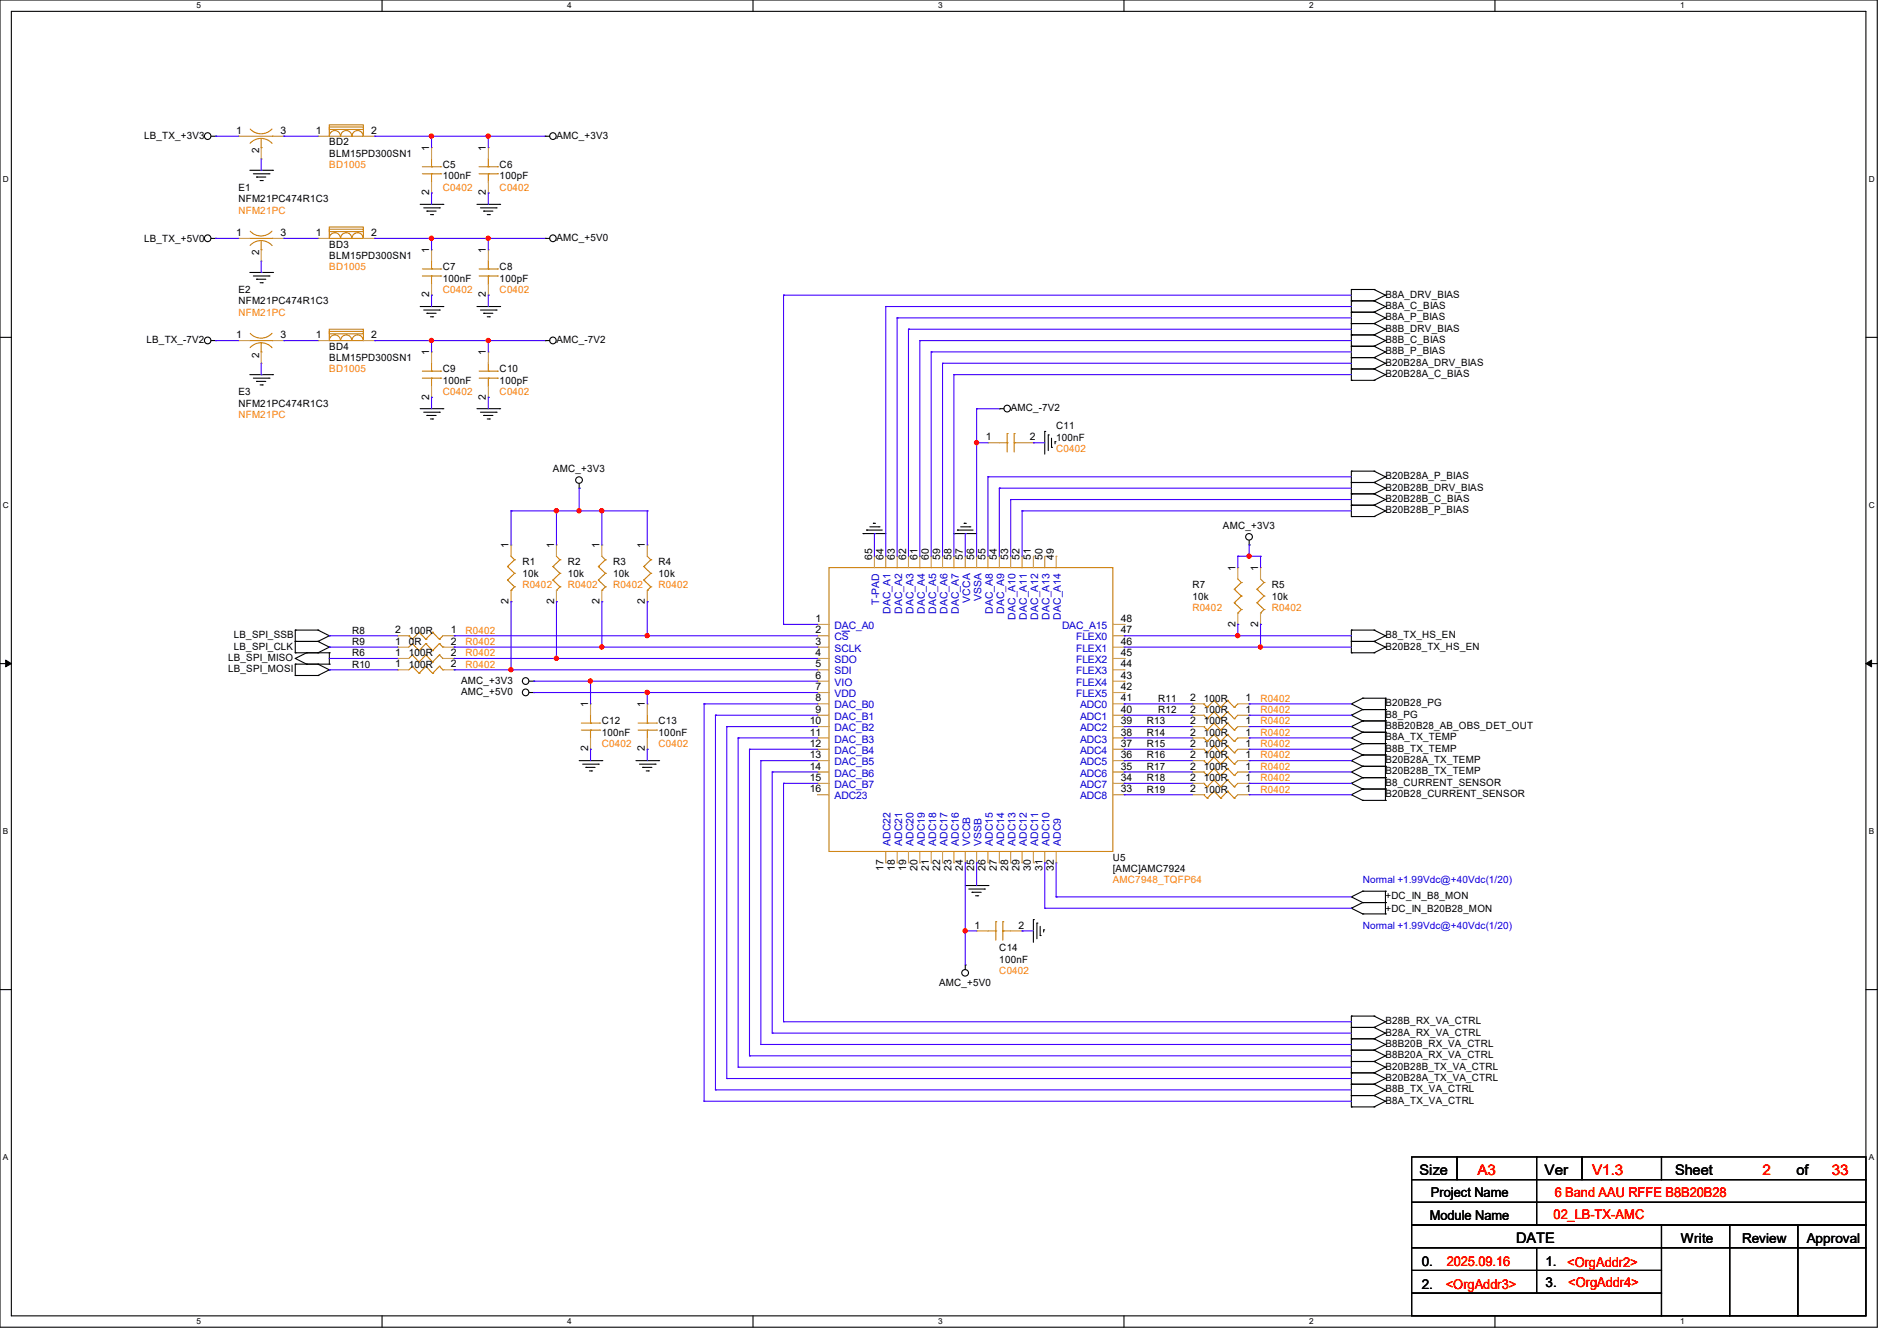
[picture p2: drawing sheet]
<svg xmlns="http://www.w3.org/2000/svg" width="297mm" height="210mm" viewBox="0 0 297 210" stroke-linecap="round" stroke-linejoin="round" font-family="sans-serif">
<path d="M0 0h293.9v207.9h-293.9zM1.8 1.8h290.3v204.3h-290.3z" fill="none" stroke="#000" stroke-width=".17"/>
<g fill="#fff">
<path d="M30.8 .2h.7v1.4h-.7z"/>
<path d="M30.8 206.2h.7v1.4h-.7z"/>
</g>
<path d="M59.8 0v1.8M59.8 206.1v1.8" fill="none" stroke="#000" stroke-width=".17"/>
<g fill="#fff">
<path d="M88.8 .2h.7v1.4h-.7z"/>
<path d="M88.8 206.2h.7v1.4h-.7z"/>
</g>
<path d="M117.9 0v1.8M117.9 206.1v1.8" fill="none" stroke="#000" stroke-width=".17"/>
<g fill="#fff">
<path d="M146.9 .2h.7v1.4h-.7z"/>
<path d="M146.9 206.2h.7v1.4h-.7z"/>
</g>
<path d="M176 0v1.8M176 206.1v1.8" fill="none" stroke="#000" stroke-width=".17"/>
<g fill="#fff">
<path d="M205 .2h.7v1.4h-.7z"/>
<path d="M205 206.2h.7v1.4h-.7z"/>
</g>
<path d="M234.1 0v1.8M234.1 206.1v1.8" fill="none" stroke="#000" stroke-width=".17"/>
<g fill="#fff">
<path d="M263.1 .2h.6v1.4h-.6z"/>
<path d="M263.1 206.2h.6v1.4h-.6z"/>
<path d="M.5 27.3h.9v1.4h-.9z"/>
<path d="M292.6 27.3h.9v1.4h-.9z"/>
<path d="M.5 78.4h.9v1.4h-.9z"/>
<path d="M292.6 78.4h.9v1.4h-.9z"/>
</g>
<path d="M0 52.8h1.8M292.1 52.8h1.8" fill="none" stroke="#000" stroke-width=".17"/>
<g fill="#fff">
<path d="M.5 129.5h.8v1.4h-.8z"/>
<path d="M292.6 129.5h.8v1.4h-.8z"/>
</g>
<path d="M0 103.9h1.8M292.1 103.9h1.8" fill="none" stroke="#000" stroke-width=".17"/>
<path d="M.9 103.4l.9 .5-.9 .5zM292.1 103.9l.9-.5v1z" fill="#000" stroke="#000" stroke-width=".16"/>
<g fill="#fff">
<path d="M.5 180.5h.8v1.4h-.8z"/>
<path d="M292.6 180.5h.8v1.4h-.8z"/>
</g>
<g fill="none" stroke="#000" stroke-width=".17">
<path d="M33.1 21.3h.7M33.1 37.3h.7M33.8 21.3h.1M33.8 37.3h.1M39.1 26.7h3.6M39.7 27.2h2.4M40.2 27.7h.1M40.2 27.7h1.4M40.7 28.3h.4M41.1 28.3h.1M42.1 27.2h.1M42.7 26.7h.1"/>
<path d="M65.8 32h3.5M66.3 32.6h2.5M66.8 33.1h.1M66.8 33.1h1.5M67.4 33.6h.3M67.7 33.6h.1M68.8 32.6h.1M69.3 32h.1M74.7 32h3.5M75.2 32.6h2.5M75.7 33.1h.1M75.7 33.1h1.5"/>
<path d="M76.3 33.6h.3M76.6 33.6h.1M77.7 32.6h.1M78.2 32h.1M85.3 21.3h.1M85.3 37.3h.1M85.3 21.3h.8M85.3 37.3h.8M33.1 53.3h.7M33.8 53.3h.1M39.1 42.7h3.6M39.1 58.7h3.6"/>
<path d="M39.7 43.2h2.4M39.7 59.2h2.4M40.2 43.7h.1M40.2 59.7h.1M40.2 43.7h1.4M40.2 59.7h1.4M40.7 44.3h.4M41.1 44.3h.1M42.1 43.2h.1M42.1 59.2h.1M42.7 42.7h.1M42.7 58.7h.1"/>
<path d="M65.8 48h3.5M66.3 48.6h2.5M66.8 49.1h.1M66.8 49.1h1.5M67.4 49.6h.3M67.7 49.6h.1M68.8 48.6h.1M69.3 48h.1M74.7 48h3.5M75.2 48.6h2.5M75.7 49.1h.1M75.7 49.1h1.5"/>
<path d="M76.3 49.6h.3M76.6 49.6h.1M77.7 48.6h.1M78.2 48h.1M85.3 53.3h.1M85.3 53.3h.8M211.6 47.1h.1M211.6 45.3h.1M211.6 48.9h.1M211.6 50.7h.1M211.6 52.5h.1M211.6 54.2h.1"/>
<path d="M211.6 56h.1M211.6 57.8h.1M211.6 59.6h.1M211.6 45.3h3.5M211.6 47.1h3.5M211.6 45.3v14.3M211.6 48.9h3.5M211.6 50.7h3.5M211.6 52.5h3.5M211.6 54.2h3.5M211.6 56h3.5M211.6 57.8h3.5"/>
<path d="M211.6 59.6h3.5M215.1 45.3h.1M215.1 47.1h.1M215.1 48.9h.1M215.1 50.7h.1M215.1 52.5h.1M215.1 54.2h.1M215.1 56h.1M215.1 57.8h.1M215.1 59.6h.1M215.1 45.3l1.8 .9M215.1 47.1l1.8 .9"/>
<path d="M215.1 48.9l1.8 .9M215.1 50.7l1.8 .9M215.1 52.5l1.8 .8M215.1 54.2l1.8 .9M215.1 56l1.8 .9M215.1 57.8l1.8 .9M216.9 46.2h.1M216.9 48h.1M216.9 49.8h.1M216.9 51.6h.1M216.9 53.3h.1M216.9 55.1h.1"/>
<path d="M216.9 56.9h.1M216.9 58.7h.1M216.9 46.2l-1.8 .9M216.9 48l-1.8 .9M216.9 49.8l-1.8 .9M216.9 51.6l-1.8 .9M216.9 53.3l-1.8 .9M216.9 55.1l-1.8 .9M216.9 56.9l-1.8 .9M216.9 58.7l-1.8 .9M40.7 60.3h.4M41.1 60.3h.1"/>
<path d="M65.8 64h3.5M66.3 64.6h2.5M66.8 65.1h.1M66.8 65.1h1.5M67.4 65.6h.3M67.7 65.6h.1M68.8 64.6h.1M69.3 64h.1M74.7 64h3.5M75.2 64.6h2.5M75.7 65.1h.1M75.7 65.1h1.5"/>
<path d="M76.3 65.6h.3M76.6 65.6h.1M77.7 64.6h.1M78.2 64h.1M90.7 76.5h.1M90.7 75.7v.8M156.5 64h.1M156.5 64h.7M163.6 67.6h.1M163.6 67.6v3.5M164.1 68.1h.1M164.1 68.1v2.5"/>
<path d="M164.6 70.1h.1M164.6 68.6v1.5M165.2 69.2h.1M165.2 69.2v.3M211.6 75.6h.1M211.6 73.8h.1M211.6 77.3h.1M211.6 79.1h.1M211.6 73.8v7.1M211.6 73.8h3.5M211.6 75.6h3.5M211.6 77.3h3.5"/>
<path d="M211.6 79.1h3.5M215.1 73.8h.1M215.1 75.6h.1M215.1 77.3h.1M215.1 79.1h.1M215.1 73.8l1.8 .9M215.1 75.6l1.8 .9M215.1 77.3l1.8 .9M215.1 79.1l1.8 .9M216.9 74.7h.1M216.9 76.5h.1M216.9 78.2h.1"/>
<path d="M216.9 74.7l-1.8 .9M216.9 76.5l-1.8 .8M216.9 78.2l-1.8 .9M46.2 98.7h.1M46.2 98.7h3.6M46.2 98.7v3.5M49.8 98.7h.1M49.8 98.7l1.8 .9M51.6 99.6h.1M51.6 99.6l-1.8 .9M135.1 83.6h.1M135.1 83.6h3.6"/>
<path d="M135.7 83h.1M135.7 83h2.4M136.2 82.5h1.4M136.7 82h.1M136.7 82h.4M137.6 82.5h.1M149.4 83.6h.1M149.4 83.6h3.5M149.9 83h.1M149.9 83h2.5M150.4 82.5h1.4M151 82h.1"/>
<path d="M151 82h.3M151.8 82.5h.1M195.6 85.3h.1M195.6 84.6v.7M211.6 80.9h.1M211.6 98.7h.1M211.6 98.7v3.5M211.6 80.9h3.5M211.6 98.7h3.5M215.1 80.9h.1M215.1 98.7h.1M215.1 98.7l1.8 .9"/>
<path d="M216.9 80h.1M216.9 99.6h.1M216.9 80l-1.8 .9M216.9 99.6l-1.8 .9M46.2 100.5h.1M46.2 102.2h.1M46.2 103.1h.1M46.2 105.8h.1M46.2 104h.1M46.2 100.5h3.6M46.2 104v1.8M46.2 102.2h5.4"/>
<path d="M46.2 104h5.4M46.2 103.1l1.8 .9M46.2 105.8h3.6M48 104h.1M48 102.2h.1M48 102.2l-1.8 .9M49.8 100.5h.1M49.8 102.2h.1M49.8 104h.1M49.8 105.8h.1M49.8 100.5l1.8 .8M49.8 104l1.8 .9"/>
<path d="M51.6 101.3h.1M51.6 102.2h.1M51.6 104h.1M51.6 104.9h.1M51.6 101.3l-1.8 .9M51.6 102.2v1.8M51.6 104.9l-1.8 .9M82.8 106.7h.8M82.8 108.5h.8M83.6 106.7h.1M83.6 108.5h.1M90.7 119.1h3.5"/>
<path d="M91.2 119.7h2.5M93.7 119.7h.1M94.2 119.1h.1M99.6 119.1h3.5M100.1 119.7h2.5M102.6 119.7h.1M103.1 119.1h.1M211.6 100.5h.1M211.6 112h.1M211.6 113.8h.1M211.6 115.6h.1M211.6 117.3h.1"/>
<path d="M211.6 119.1h.1M211.6 102.2h.1M211.6 110.2h.1M211.6 100.5h3.5M211.6 102.2h3.5M211.6 112l1.8 .9M211.6 113.8l1.8 .9M211.6 115.6l1.8 .9M211.6 117.3l1.8 .9M211.6 119.1l1.8 .9M211.6 110.2l1.8 .9M213.4 112.9h.1"/>
<path d="M213.4 111.1h.1M213.4 114.7h.1M213.4 116.5h.1M213.4 118.2h.1M213.4 109.3h.1M213.4 112.9h3.5M213.4 111.1l-1.8 .9M213.4 111.1h3.5M213.4 114.7h3.5M213.4 112.9l-1.8 .9M213.4 116.5h3.5M213.4 114.7l-1.8 .9"/>
<path d="M213.4 118.2h3.5M213.4 116.5l-1.8 .8M213.4 118.2l-1.8 .9M213.4 109.3l-1.8 .9M213.4 109.3h3.5M215.1 100.5h.1M215.1 102.2h.1M215.1 100.5l1.8 .8M216.9 111.1h.1M216.9 112.9h.1M216.9 114.7h.1M216.9 116.5h.1"/>
<path d="M216.9 118.2h.1M216.9 101.3h.1M216.9 109.3h.1M216.9 109.3v16M216.9 101.3l-1.8 .9M91.7 120.2h.1M91.7 120.2h1.5M92.3 120.7h.3M92.6 120.7h.1M100.6 120.2h.1M100.6 120.2h1.5M101.2 120.7h.3"/>
<path d="M101.5 120.7h.1M151.1 138.7h3.6M151.7 139.2h2.4M152.2 139.7h.1M152.2 139.7h1.4M154.1 139.2h.1M154.7 138.7h.1M211.6 120.9h.1M211.6 122.7h.1M211.6 124.5h.1M211.6 120.9l1.8 .9M211.6 122.7l1.8 .9"/>
<path d="M211.6 124.5l1.8 .8M213.4 120h.1M213.4 121.8h.1M213.4 123.6h.1M213.4 139.6h.1M213.4 125.3h.1M213.4 120h3.5M213.4 121.8h3.5M213.4 120l-1.8 .9M213.4 123.6h3.5M213.4 121.8l-1.8 .9M213.4 139.6l-1.8 .9"/>
<path d="M213.4 139.6h3.5M213.4 125.3h3.5M213.4 123.6l-1.8 .9M216.9 120h.1M216.9 121.8h.1M216.9 123.6h.1M216.9 139.6h.1M216.9 125.3h.1M216.9 139.6v3.5M0 155h1.8M151.1 151.1h.1M151.1 151.1v.7"/>
<path d="M152.7 140.3h.4M153.1 140.3h.1M161.8 144h.1M161.8 144v3.6M162.3 144.6h.1M162.3 144.6v2.4M162.9 146.5h.1M162.9 145.1v1.4M163.4 145.6h.1M163.4 145.6v.4M211.6 159.1h.1M211.6 140.5h.1"/>
<path d="M211.6 142.2h.1M211.6 159.1v14.3M211.6 159.1h3.5M211.6 140.5l1.8 .9M211.6 142.2l1.8 .9M213.4 141.4h.1M213.4 143.1h.1M213.4 141.4h3.5M213.4 143.1h3.5M213.4 141.4l-1.8 .8M215.1 159.1h.1M215.1 159.1l1.8 .9"/>
<path d="M216.9 141.4h.1M216.9 143.1h.1M292.1 155h1.8M211.6 160.9h.1M211.6 162.7h.1M211.6 164.5h.1M211.6 166.2h.1M211.6 168h.1M211.6 169.8h.1M211.6 171.6h.1M211.6 173.4h.1M211.6 160.9h3.5"/>
<path d="M211.6 162.7h3.5M211.6 164.5h3.5M211.6 166.2h3.5M211.6 168h3.5M211.6 169.8h3.5M211.6 171.6h3.5M211.6 173.4h3.5M215.1 160.9h.1M215.1 162.7h.1M215.1 164.5h.1M215.1 166.2h.1M215.1 168h.1"/>
<path d="M215.1 169.8h.1M215.1 171.6h.1M215.1 173.4h.1M215.1 160.9l1.8 .9M215.1 162.7l1.8 .9M215.1 164.5l1.8 .9M215.1 166.2l1.8 .9M215.1 168l1.8 .9M215.1 169.8l1.8 .9M215.1 171.6l1.8 .9M216.9 160h.1M216.9 161.8h.1"/>
<path d="M216.9 163.6h.1M216.9 165.4h.1M216.9 167.1h.1M216.9 168.9h.1M216.9 170.7h.1M216.9 172.5h.1M216.9 160l-1.8 .9M216.9 161.8l-1.8 .9M216.9 163.6l-1.8 .9M216.9 165.4l-1.8 .8M216.9 167.1l-1.8 .9M216.9 168.9l-1.8 .9"/>
<path d="M216.9 170.7l-1.8 .9M216.9 172.5l-1.8 .9M221 188.3h19.6v3.6h-19.6zM221 195.4h19.6v3.6h-19.6zM221 181.2h7.1v3.5h-7.1zM221 191.9h39.1v3.5h-39.1zM221 184.7h19.6v3.6h-19.6zM221 199h19.6v3.5h-19.6zM228.1 181.2h12.5v3.5h-12.5zM240.6 188.3h51.5v3.6h-51.5zM240.6 195.4h19.5v3.6h-19.5zM240.6 181.2h7.1v3.5h-7.1z"/>
<path d="M240.6 184.7h51.5v3.6h-51.5zM240.6 199h19.5v3.5h-19.5zM247.7 181.2h12.4v3.5h-12.4zM260.1 195.4h10.7v10.7h-10.7zM260.1 191.9h10.7v3.5h-10.7zM260.1 181.2h32v3.5h-32zM270.8 195.4h10.7v10.7h-10.7zM270.8 191.9h10.7v3.5h-10.7zM281.5 195.4h10.6v10.7h-10.6zM281.5 191.9h10.6v3.5h-10.6zM221 202.5h39.1v3.6h-39.1z"/>
<circle cx="32.5" cy="21.3" r=".52"/>
<circle cx="32.5" cy="37.3" r=".52"/>
<circle cx="86.6" cy="21.3" r=".52"/>
<circle cx="86.6" cy="37.3" r=".52"/>
<circle cx="32.5" cy="53.3" r=".52"/>
<circle cx="86.6" cy="53.3" r=".52"/>
<circle cx="90.7" cy="75.2" r=".52"/>
<circle cx="157.7" cy="64" r=".52"/>
<circle cx="195.6" cy="84.1" r=".52"/>
<circle cx="82.3" cy="106.7" r=".52"/>
<circle cx="82.3" cy="108.4" r=".52"/>
<circle cx="151.1" cy="152.4" r=".52"/>
</g>
<g fill="none" stroke="#cc8006" stroke-width=".17">
<path d="M51.6 19.9h5.3v.4h-5.3zM51.6 19.6h5.3v1.7h-5.3zM39.1 21.3h3.6M39.1 37.3h3.6M39.2 22.4a2.31 2.31 0 0 1 3.4 .1M39.2 38.4a2.31 2.31 0 0 1 3.4 .1M40.9 23.1h.1M40.9 39.1h.1M40.9 21.7v1.4M40.9 37.7v1.4M42.6 20.2a2.3 2.3 0 0 1-3.4 0M42.6 36.2a2.3 2.3 0 0 1-3.4 0"/>
<path d="M42.7 21.3h.1M42.7 37.3h.1M51.6 35.9h5.3v.4h-5.3zM51.6 35.6h5.3v1.7h-5.3zM53.3 21.3a.87 .87 0 0 0-.9-.9 .87 .87 0 0 0-.8 .9M53.3 37.3a.87 .87 0 0 0-.9-.9 .87 .87 0 0 0-.8 .9M55.1 21.3a.87 .87 0 0 0-.9-.9 .87 .87 0 0 0-.9 .9M55.1 37.3a.87 .87 0 0 0-.9-.9 .87 .87 0 0 0-.9 .9M56.9 21.3a.87 .87 0 0 0-.9-.9 .87 .87 0 0 0-.9 .9M56.9 37.3a.87 .87 0 0 0-.9-.9 .87 .87 0 0 0-.9 .9M66.1 27.2h2.9M66.1 26.1h2.9"/>
<path d="M67.6 26.1h.1M67.6 27.2h.1M67.6 24.9v1.2M67.6 27.2v1.2M69 27.2h.1M69 26.1h.1M75 27.2h2.9M75 26.1h2.9M76.5 26.1h.1M76.5 27.2h.1M76.5 24.9v1.2M76.5 27.2v1.2"/>
<path d="M77.9 27.2h.1M77.9 26.1h.1M39.1 53.3h3.6M39.2 54.4a2.31 2.31 0 0 1 3.4 .1M40.9 55.1h.1M40.9 53.7v1.4M42.6 52.2a2.3 2.3 0 0 1-3.4 0M42.7 53.3h.1M51.6 51.9h5.3v.4h-5.3zM51.6 51.6h5.3v1.7h-5.3zM51.6 53.3a.87 .87 0 0 1 .8-.8 .87 .87 0 0 1 .9 .8M53.3 53.3a.87 .87 0 0 1 .9-.8 .87 .87 0 0 1 .9 .8"/>
<path d="M55.1 53.3a.87 .87 0 0 1 .9-.8 .87 .87 0 0 1 .9 .8M66.1 43.2h2.9M66.1 42.1h2.9M66.1 59.2h2.9M66.1 58.1h2.9M67.6 42.1h.1M67.6 43.2h.1M67.6 58.1h.1M67.6 59.2h.1M67.6 40.9v1.2M67.6 43.2v1.2M67.6 56.9v1.2"/>
<path d="M67.6 59.2v1.3M69 43.2h.1M69 42.1h.1M69 59.2h.1M69 58.1h.1M75 43.2h2.9M75 42.1h2.9M75 59.2h2.9M75 58.1h2.9M76.5 42.1h.1M76.5 43.2h.1M76.5 58.1h.1"/>
<path d="M76.5 59.2h.1M76.5 40.9v1.2M76.5 43.2v1.2M76.5 56.9v1.2M76.5 59.2v1.3M77.9 43.2h.1M77.9 42.1h.1M77.9 59.2h.1M77.9 58.1h.1M156.5 69.3h1.2M157.7 69.3h.1M157.7 67.9h.1"/>
<path d="M157.7 67.9v2.9M158.8 67.9h.1M158.8 69.3h.1M158.8 67.9v2.9M158.8 69.3h1.2M64 99.6h.1M64 99.6l.6 .5M65.6 99h.1M65.6 99l1.1 1.1M65.6 99l-1 1.1M67.7 99h.1M67.7 99l1.1 1.1"/>
<path d="M67.7 99l-1 1.1M69.3 99.6l-.5 .5M79.5 88.7h.1M79.5 90.8h.1M79.5 88.7l1.1 1.1M79.5 90.8l1.1 1.1M80 92.5h.1M80 87.1l.6 .6M80.6 87.7h.1M80.6 89.8h.1M80.6 91.9h.1M80.6 87.7l-1.1 1"/>
<path d="M80.6 89.8l-1.1 1M80.6 91.9l-.6 .6M86.6 88.7h.1M86.6 90.8h.1M86.6 88.7l1.1 1.1M86.6 90.8l1.1 1.1M87.1 92.5h.1M87.1 87.1l.6 .6M87.7 87.7h.1M87.7 89.8h.1M87.7 91.9h.1M87.7 87.7l-1.1 1"/>
<path d="M87.7 89.8l-1.1 1M87.7 91.9l-.6 .6M93.7 88.7h.1M93.7 90.8h.1M93.7 88.7l1.1 1.1M93.7 90.8l1.1 1.1M94.2 92.5h.1M94.2 87.1l.6 .6M94.8 87.7h.1M94.8 89.8h.1M94.8 91.9h.1M94.8 87.7l-1.1 1"/>
<path d="M94.8 89.8l-1.1 1M94.8 91.9l-.6 .6M100.8 88.7h.1M100.8 90.8h.1M100.8 88.7l1.1 1.1M100.8 90.8l1.1 1.1M101.3 92.5h.1M101.3 87.1l.6 .6M101.9 87.7h.1M101.9 89.8h.1M101.9 91.9h.1M101.9 87.7l-1.1 1"/>
<path d="M101.9 89.8l-1.1 1M101.9 91.9l-.6 .6M129.8 88.9h44.4v44.4h-44.4zM193.3 92.3h.1M193.3 94.4h.1M193.3 92.3l1.1 1M193.3 94.4l1.1 1.1M193.8 96h.1M193.8 90.7l.6 .5M194.4 91.2h.1M194.4 93.3h.1M194.4 95.5h.1"/>
<path d="M194.4 91.2l-1.1 1.1M194.4 93.3l-1.1 1.1M194.4 95.5l-.6 .5M196.8 92.3h.1M196.8 94.4h.1M196.8 92.3l1.1 1M196.8 94.4l1.1 1.1M197.4 96h.1M197.4 90.7l.5 .5M197.9 91.2h.1M197.9 93.3h.1M197.9 95.5h.1"/>
<path d="M197.9 91.2l-1.1 1.1M197.9 93.3l-1.1 1.1M197.9 95.5l-.5 .5M64.6 100.1h.1M64.6 100.8h.1M64.6 102.6h.1M64.6 104.4h.1M64.6 104.4l-.6 .5M64.6 100.8l-.6 .5M64.6 100.8l1 1.1M64.6 102.6l-.6 .5M64.6 102.6l1 1.1"/>
<path d="M64.6 104.4l1 1.1M65.6 101.9h.1M65.6 103.7h.1M65.6 105.5h.1M66.7 100.1h.1M66.7 100.8h.1M66.7 102.6h.1M66.7 104.4h.1M66.7 100.8l-1.1 1.1M66.7 100.8l1 1.1M66.7 102.6l-1.1 1.1M66.7 102.6l1 1.1"/>
<path d="M66.7 104.4l-1.1 1.1M66.7 104.4l1 1.1M67.7 101.9h.1M67.7 103.7h.1M67.7 105.5h.1M68.8 100.1h.1M68.8 100.8h.1M68.8 102.6h.1M68.8 104.4h.1M68.8 104.4l.5 .5M68.8 100.8l-1.1 1.1M68.8 100.8l.5 .5"/>
<path d="M68.8 102.6l-1.1 1.1M68.8 102.6l.5 .5M68.8 104.4l-1.1 1.1M69.3 101.3h.1M69.3 103.1h.1M69.3 104.9h.1M91 114.3h2.9M91 113.2h2.9M92.5 113.2h.1M92.5 114.3h.1M92.5 112v1.2M92.5 114.3v1.3"/>
<path d="M93.9 114.3h.1M93.9 113.2h.1M99.9 114.3h2.9M99.9 113.2h2.9M101.3 113.2h.1M101.3 114.3h.1M101.3 112v1.2M101.3 114.3v1.3M102.8 114.3h.1M102.8 113.2h.1M188.5 117.3h.1M188.5 119.1h.1"/>
<path d="M188.5 112h.1M188.5 110.2h.1M188.5 115.6h.1M188.5 113.8h.1M188.5 117.3l.5 .6M188.5 119.1l.5 .6M188.5 112l.5 .6M188.5 110.2l.5 .6M188.5 115.6l.5 .5M188.5 113.8l.5 .5M189 117.9h.1M189 119.7h.1"/>
<path d="M189 112.6h.1M189 110.8h.1M189 116.1h.1M189 114.3h.1M190.1 116.8h.1M190.1 118.6h.1M190.1 111.5h.1M190.1 109.7h.1M190.1 115h.1M190.1 113.2h.1M190.1 116.8l1 1.1M190.1 116.8l-1.1 1.1"/>
<path d="M190.1 118.6l1 1.1M190.1 118.6l-1.1 1.1M190.1 111.5l1 1.1M190.1 111.5l-1.1 1.1M190.1 109.7l1 1.1M190.1 109.7l-1.1 1.1M190.1 115l1 1.1M190.1 115l-1.1 1.1M190.1 113.2l1 1.1M190.1 113.2l-1.1 1.1M191.1 117.9h.1M191.1 119.7h.1"/>
<path d="M191.1 112.6h.1M191.1 110.8h.1M191.1 116.1h.1M191.1 114.3h.1M192.2 116.8h.1M192.2 118.6h.1M192.2 111.5h.1M192.2 109.7h.1M192.2 115h.1M192.2 113.2h.1M192.2 116.8l1.1 1.1M192.2 116.8l-1.1 1.1"/>
<path d="M192.2 118.6l1.1 1.1M192.2 118.6l-1.1 1.1M192.2 111.5l1.1 1.1M192.2 111.5l-1.1 1.1M192.2 109.7l1.1 1.1M192.2 109.7l-1.1 1.1M192.2 115l1.1 1.1M192.2 115l-1.1 1.1M192.2 113.2l1.1 1.1M192.2 113.2l-1.1 1.1M193.3 117.9h.1M193.3 119.7h.1"/>
<path d="M193.3 112.6h.1M193.3 110.8h.1M193.3 116.1h.1M193.3 114.3h.1M193.8 117.3l-.5 .6M193.8 119.1l-.5 .6M193.8 112l-.5 .6M193.8 110.2l-.5 .6M193.8 115.6l-.5 .5M193.8 113.8l-.5 .5M188.5 124.5h.1M188.5 120.9h.1"/>
<path d="M188.5 122.7h.1M188.5 124.5l.5 .5M188.5 120.9l.5 .6M188.5 122.7l.5 .5M189 125h.1M189 121.5h.1M189 123.2h.1M190.1 123.9h.1M190.1 120.4h.1M190.1 122.1h.1M190.1 123.9l1 1.1M190.1 123.9l-1.1 1.1"/>
<path d="M190.1 120.4l1 1.1M190.1 120.4l-1.1 1.1M190.1 122.1l1 1.1M190.1 122.1l-1.1 1.1M191.1 125h.1M191.1 121.5h.1M191.1 123.2h.1M192.2 123.9h.1M192.2 120.4h.1M192.2 122.1h.1M192.2 123.9l1.1 1.1M192.2 123.9l-1.1 1.1"/>
<path d="M192.2 120.4l1.1 1.1M192.2 120.4l-1.1 1.1M192.2 122.1l1.1 1.1M192.2 122.1l-1.1 1.1M193.3 125h.1M193.3 121.5h.1M193.3 123.2h.1M193.8 124.5l-.5 .5M193.8 120.9l-.5 .6M193.8 122.7l-.5 .5M154.7 145.8h1.2M155.9 145.8h.1"/>
<path d="M155.9 144.4h.1M155.9 144.4v2.8M157 144.4h.1M157 145.8h.1M157 144.4v2.8M157 145.8h1.2"/>
</g>
<g fill="none" stroke="#a84" stroke-width=".17">
<path d="M37.3 21.3h.1M37.3 37.3h.1M37.3 21.3h1.8M37.3 37.3h1.8M40.9 24.9h.1M40.9 23.1v1.8M40.9 39.1v1.8M42.7 21.3h1.7M42.7 37.3h1.7M44.4 21.3h.1M44.4 37.3h.1M49.8 21.3h.1"/>
<path d="M49.8 37.3h.1M49.8 21.3h1.8M49.8 37.3h1.8M56.9 21.3h1.8M56.9 37.3h1.8M58.7 21.3h.1M58.7 37.3h.1M67.6 39.1h.1M67.6 23.1h.1M67.6 30.2h.1M67.6 23.1v1.8M67.6 28.4v1.8"/>
<path d="M67.6 39.1v1.8M76.5 39.1h.1M76.5 23.1h.1M76.5 30.2h.1M76.5 23.1v1.8M76.5 28.4v1.8M76.5 39.1v1.8M37.3 53.3h.1M37.3 53.3h1.8M40.9 56.9h.1M40.9 40.9h.1M40.9 55.1v1.8"/>
<path d="M42.7 53.3h1.7M44.4 53.3h.1M49.8 53.3h.1M49.8 53.3h1.8M56.9 53.3h1.8M58.7 53.3h.1M67.6 46.2h.1M67.6 55.1h.1M67.6 44.4v1.8M67.6 55.1v1.8M76.5 46.2h.1M76.5 55.1h.1"/>
<path d="M76.5 44.4v1.8M76.5 55.1v1.8M67.6 62.2h.1M67.6 60.5v1.7M76.5 62.2h.1M76.5 60.5v1.7M154.7 69.3h.1M154.7 69.3h1.8M160 69.3h1.8M161.8 69.3h.1M62.2 99.6h.1M62.2 99.6h1.8"/>
<path d="M69.3 99.6h1.8M71.1 99.6h.1M80 85.3h.1M80 94.2h.1M80 85.3v1.8M80 92.5v1.7M87.1 85.3h.1M87.1 94.2h.1M87.1 85.3v1.8M87.1 92.5v1.7M94.2 85.3h.1M94.2 94.2h.1"/>
<path d="M94.2 85.3v1.8M94.2 92.5v1.7M101.3 85.3h.1M101.3 94.2h.1M101.3 85.3v1.8M101.3 92.5v1.7M128 97.8h.1M128 99.6h.1M128 99.6h1.8M128 97.8h1.8M136.9 87.1h.1M136.9 87.1v1.8"/>
<path d="M138.7 87.1h.1M138.7 87.1v1.8M140.5 87.1h.1M140.5 87.1v1.8M142.2 87.1h.1M142.2 87.1v1.8M144 87.1h.1M144 87.1v1.8M145.8 87.1h.1M145.8 87.1v1.8M147.6 87.1h.1M147.6 87.1v1.8"/>
<path d="M149.4 87.1h.1M149.4 87.1v1.8M151.1 87.1h.1M151.1 87.1v1.8M152.9 87.1h.1M152.9 87.1v1.8M154.7 87.1h.1M154.7 87.1v1.8M156.5 87.1h.1M156.5 87.1v1.8M158.2 87.1h.1M158.2 87.1v1.8"/>
<path d="M160 87.1h.1M160 87.1v1.8M161.8 87.1h.1M161.8 87.1v1.8M163.6 87.1h.1M163.6 87.1v1.8M165.4 87.1h.1M165.4 87.1v1.8M174.2 99.6h1.8M174.2 97.8h1.8M176 99.6h.1M176 97.8h.1"/>
<path d="M193.8 88.9h.1M193.8 97.8h.1M193.8 88.9v1.8M193.8 96v1.8M197.4 88.9h.1M197.4 97.8h.1M197.4 88.9v1.8M197.4 96v1.8M62.2 101.3h.1M62.2 103.1h.1M62.2 104.9h.1M62.2 101.3h1.8"/>
<path d="M62.2 103.1h1.8M62.2 104.9h1.8M69.3 101.3h1.8M69.3 103.1h1.8M69.3 104.9h1.8M71.1 101.3h.1M71.1 103.1h.1M71.1 104.9h.1M92.5 110.2h.1M92.5 117.3h.1M92.5 110.2v1.8M92.5 115.6v1.7"/>
<path d="M101.3 110.2h.1M101.3 117.3h.1M101.3 110.2v1.8M101.3 115.6v1.7M128 101.3h.1M128 103.1h.1M128 104.9h.1M128 106.7h.1M128 108.5h.1M128 110.2h.1M128 112h.1M128 113.8h.1"/>
<path d="M128 115.6h.1M128 117.3h.1M128 119.1h.1M128 117.3h1.8M128 101.3h1.8M128 119.1h1.8M128 103.1h1.8M128 112h1.8M128 110.2h1.8M128 115.6h1.8M128 113.8h1.8M128 104.9h1.8"/>
<path d="M128 106.7h1.8M128 108.5h1.8M174.2 117.3h1.8M174.2 101.3h1.8M174.2 119.1h1.8M174.2 103.1h1.8M174.2 112h1.8M174.2 110.2h1.8M174.2 115.6h1.8M174.2 113.8h1.8M174.2 104.9h1.8M174.2 106.7h1.8"/>
<path d="M174.2 108.5h1.8M176 119.1h.1M176 117.3h.1M176 115.6h.1M176 113.8h.1M176 112h.1M176 110.2h.1M176 108.5h.1M176 106.7h.1M176 104.9h.1M176 103.1h.1M176 101.3h.1"/>
<path d="M186.7 117.3h.1M186.7 119.1h.1M186.7 112h.1M186.7 110.2h.1M186.7 115.6h.1M186.7 113.8h.1M186.7 117.3h1.8M186.7 119.1h1.8M186.7 112h1.8M186.7 110.2h1.8M186.7 115.6h1.8M186.7 113.8h1.8"/>
<path d="M193.8 117.3h1.8M193.8 119.1h1.8M193.8 112h1.8M193.8 110.2h1.8M193.8 115.6h1.8M193.8 113.8h1.8M195.6 117.3h.1M195.6 119.1h.1M195.6 112h.1M195.6 110.2h.1M195.6 115.6h.1M195.6 113.8h.1"/>
<path d="M128 120.9h.1M128 122.7h.1M128 124.5h.1M128 124.5h1.8M128 120.9h1.8M128 122.7h1.8M138.7 135.1h.1M138.7 133.3v1.8M140.5 135.1h.1M140.5 133.3v1.8M142.2 135.1h.1M142.2 133.3v1.8"/>
<path d="M144 135.1h.1M144 133.3v1.8M145.8 135.1h.1M145.8 133.3v1.8M147.6 135.1h.1M147.6 133.3v1.8M149.4 135.1h.1M149.4 133.3v1.8M151.1 135.1h.1M151.1 133.3v1.8M152.9 135.1h.1M152.9 133.3v1.8"/>
<path d="M154.7 135.1h.1M154.7 133.3v1.8M156.5 135.1h.1M156.5 133.3v1.8M158.2 135.1h.1M158.2 133.3v1.8M160 135.1h.1M160 133.3v1.8M161.8 135.1h.1M161.8 133.3v1.8M163.6 135.1h.1M163.6 133.3v1.8"/>
<path d="M165.4 135.1h.1M165.4 133.3v1.8M174.2 124.5h1.8M174.2 120.9h1.8M174.2 122.7h1.8M176 124.5h.1M176 122.7h.1M176 120.9h.1M186.7 124.5h.1M186.7 120.9h.1M186.7 122.7h.1M186.7 124.5h1.8"/>
<path d="M186.7 120.9h1.8M186.7 122.7h1.8M193.8 124.5h1.8M193.8 120.9h1.8M193.8 122.7h1.8M195.6 124.5h.1M195.6 120.9h.1M195.6 122.7h.1M152.9 145.8h.1M152.9 145.8h1.8M158.2 145.8h1.8M160 145.8h.1"/>
</g>
<path d="M131.8 98.8h1.1M132.9 98.8h.1" fill="none" stroke="#00c" stroke-width=".16"/>
<g fill="none" stroke="#4200ff" stroke-width=".17">
<path d="M33.8 21.3h.1M33.8 37.3h.1M33.8 21.3h3.5M33.8 37.3h3.5M40.9 26.7h.1M40.9 24.9v1.8M44.4 21.3h.1M44.4 37.3h.1M44.4 21.3h5.4M44.4 37.3h5.4M58.7 21.3h.1M58.7 37.3h.1"/>
<path d="M58.7 21.3h26.6M58.7 37.3h26.6M67.6 21.3h.1M67.6 30.2h.1M67.6 37.3h.1M67.6 21.3v1.8M67.6 30.2v1.8M67.6 37.3v1.8M76.5 21.3h.1M76.5 30.2h.1M76.5 37.3h.1M76.5 21.3v1.8"/>
<path d="M76.5 30.2v1.8M76.5 37.3v1.8M33.8 53.3h.1M33.8 53.3h3.5M40.9 42.7h.1M40.9 58.7h.1M40.9 40.9v1.8M40.9 56.9v1.8M44.4 53.3h.1M44.4 53.3h5.4M58.7 53.3h.1M58.7 53.3h26.6"/>
<path d="M67.6 46.2h.1M67.6 53.3h.1M67.6 46.2v1.8M67.6 53.3v1.8M76.5 46.2h.1M76.5 53.3h.1M76.5 46.2v1.8M76.5 53.3v1.8M122.7 46.2h.1M122.7 46.2h88.9M122.7 46.2v51.6M138.7 48h.1"/>
<path d="M138.7 48v39.1M138.7 48h72.9M140.5 49.8h.1M140.5 49.8v37.3M140.5 49.8h71.1M142.2 51.6h.1M142.2 51.6v35.5M142.2 51.6h69.4M144 53.3h.1M144 53.3h67.6M144 53.3v33.8M145.8 55.1h.1"/>
<path d="M145.8 55.1v32M145.8 55.1h65.8M147.6 56.9h.1M147.6 56.9v30.2M147.6 56.9h64M149.4 58.7h.1M149.4 58.7v28.4M149.4 58.7h62.2M67.6 62.2h.1M67.6 62.2v1.8M76.5 62.2h.1M76.5 62.2v1.8"/>
<path d="M90.7 76.5h.1M90.7 76.5v3.5M152.9 64h.1M152.9 69.3h.1M152.9 64v23.1M152.9 69.3h1.8M152.9 64h3.6M154.7 74.7h.1M154.7 74.7v12.4M154.7 74.7h56.9M156.5 76.5h.1M156.5 76.5v10.6"/>
<path d="M156.5 76.5h55.1M158.2 78.2h.1M158.2 78.2v8.9M158.2 78.2h53.4M161.8 69.3h.1M161.8 69.3h1.8M51.6 99.6h.1M51.6 99.6h10.6M71.1 99.6h.1M71.1 99.6h56.9M80 80h.1M80 94.2h.1"/>
<path d="M80 80v5.3M80 94.2v10.7M80 80h21.3M87.1 80h.1M87.1 94.2h.1M87.1 80v5.3M87.1 94.2v8.9M90.7 80h.1M94.2 80h.1M94.2 94.2h.1M94.2 80v5.3M94.2 94.2v7.1"/>
<path d="M101.3 80h.1M101.3 94.2h.1M101.3 99.6h.1M101.3 80v5.3M101.3 94.2v5.4M122.7 97.8h.1M122.7 97.8h5.3M136.9 83.6h.1M136.9 83.6v3.5M151.1 83.6h.1M151.1 83.6v3.5M160 80h.1"/>
<path d="M160 80h51.6M160 80v7.1M176 99.6h.1M176 99.6h35.6M193.8 97.8h.1M193.8 99.6h.1M193.8 87.1h.1M193.8 87.1v1.8M193.8 97.8v1.8M193.8 87.1h3.6M195.6 87.1h.1M195.6 85.3h.1"/>
<path d="M195.6 85.3v1.8M197.4 97.8h.1M197.4 87.1h.1M197.4 87.1v1.8M197.4 97.8v3.5M51.6 101.3h.1M51.6 103.1h.1M51.6 104.9h.1M51.6 101.3h10.6M51.6 103.1h10.6M51.6 104.9h10.6M71.1 101.3h.1"/>
<path d="M71.1 103.1h.1M71.1 104.9h.1M71.1 101.3h56.9M71.1 103.1h56.9M71.1 104.9h56.9M80 104.9h.1M83.6 106.7h.1M83.6 108.5h.1M83.6 106.7h44.4M83.6 108.5h44.4M87.1 103.1h.1M92.5 106.7h.1"/>
<path d="M92.5 117.3h.1M92.5 106.7v3.5M92.5 117.3v1.8M94.2 101.3h.1M101.3 108.5h.1M101.3 117.3h.1M101.3 108.5v1.7M101.3 117.3v1.8M110.2 110.2h.1M110.2 110.2h17.8M110.2 110.2v62.3M112 112h.1"/>
<path d="M112 112h16M112 112v58.7M113.8 113.8h.1M113.8 113.8h14.2M113.8 113.8v55.1M115.6 115.6h.1M115.6 115.6h12.4M115.6 115.6v51.5M117.3 117.3h.1M117.3 117.3h10.7M117.3 117.3v48.1M119.1 119.1h.1"/>
<path d="M119.1 119.1h8.9M119.1 119.1v44.5M176 112h.1M176 113.8h.1M176 115.6h.1M176 117.3h.1M176 119.1h.1M176 110.2h.1M176 101.3h35.6M176 110.2h10.7M176 112h10.7M176 113.8h10.7"/>
<path d="M176 115.6h10.7M176 117.3h10.7M176 119.1h10.7M195.6 112h.1M195.6 113.8h.1M195.6 115.6h.1M195.6 117.3h.1M195.6 119.1h.1M195.6 110.2h.1M195.6 110.2h16M195.6 112h16M195.6 113.8h16"/>
<path d="M195.6 115.6h16M195.6 117.3h16M195.6 119.1h16M197.4 101.3h.1M120.9 120.9h.1M120.9 120.9h7.1M120.9 120.9v40.9M122.7 122.7h.1M122.7 122.7v37.3M122.7 122.7h5.3M151.1 135.1h.1M151.1 135.1v16"/>
<path d="M152.9 135.1h.1M152.9 135.1v3.6M163.6 135.1h.1M163.6 135.1v7.1M165.4 135.1v5.4M176 120.9h.1M176 122.7h.1M176 124.5h.1M176 120.9h10.7M176 122.7h10.7M176 124.5h10.7M195.6 120.9h.1"/>
<path d="M195.6 122.7h.1M195.6 124.5h.1M195.6 120.9h16M195.6 122.7h16M195.6 124.5h16M151.1 145.8h.1M151.1 145.8h1.8M160 145.8h.1M160 145.8h1.8M163.6 142.2h.1M163.6 142.2h48M165.4 140.5h.1"/>
<path d="M165.4 140.5h46.2M110.2 172.5h.1M110.2 172.5h101.4M112 170.7h.1M112 170.7h99.6M113.8 168.9h.1M113.8 168.9h97.8M115.6 167.1h.1M115.6 167.1h96M117.3 165.4h.1M117.3 165.4h94.3M119.1 163.6h.1"/>
<path d="M119.1 163.6h92.5M120.9 161.8h.1M120.9 161.8h90.7M122.7 160h.1M122.7 160h88.9"/>
</g>
<g fill="#f00" stroke="#f00" stroke-width=".17">
<circle cx="76.4" cy="21.3" r=".32"/>
<circle cx="67.5" cy="21.3" r=".32"/>
<circle cx="76.4" cy="37.3" r=".32"/>
<circle cx="67.5" cy="37.3" r=".32"/>
<circle cx="67.5" cy="53.3" r=".32"/>
<circle cx="76.4" cy="53.3" r=".32"/>
<circle cx="152.9" cy="69.3" r=".32"/>
<circle cx="90.7" cy="80" r=".32"/>
<circle cx="87.1" cy="80" r=".32"/>
<circle cx="94.2" cy="80" r=".32"/>
<circle cx="101.3" cy="99.5" r=".32"/>
<circle cx="193.8" cy="99.5" r=".32"/>
<circle cx="94.2" cy="101.3" r=".32"/>
<circle cx="87.1" cy="103.1" r=".32"/>
<circle cx="80" cy="104.9" r=".32"/>
<circle cx="92.4" cy="106.7" r=".32"/>
<circle cx="101.3" cy="108.4" r=".32"/>
<circle cx="151.1" cy="145.8" r=".32"/>
<circle cx="197.3" cy="101.3" r=".32"/>
<circle cx="195.6" cy="87.1" r=".32"/>
</g>
<g font-size="2.3">
<text x="222.2" y="184">Size</text>
<text x="241.8" y="184">Ver</text>
<text x="262.3" y="184">Sheet</text>
<text x="281.3" y="184">of</text>
<text x="237.4" y="194.6">DATE</text>
</g>
<g font-size="2.3" fill="#f00">
<text x="231.3" y="184">A3</text>
<text x="249.3" y="184">V1.3</text>
<text x="275.9" y="184">2</text>
<text x="286.8" y="184">33</text>
</g>
<g font-size="2.1">
<text x="223.9" y="191.1">Module Name</text>
<text x="224" y="187.4">Project Name</text>
<text x="263.1" y="194.7">Write</text>
<text x="272.7" y="194.7">Review</text>
<text x="282.9" y="194.7">Approval</text>
<text x="222.6" y="198.2">0.</text>
<text x="222.6" y="201.8">2.</text>
<text x="242" y="198.2">1.</text>
<text x="242" y="201.6">3.</text>
</g>
<g font-size="2.1" fill="#f00">
<text x="243.2" y="191">02_LB-TX-AMC</text>
<text x="243.4" y="187.4">6 Band AAU RFFE B8B20B28</text>
<text x="226.4" y="201.8">&lt;OrgAddr3&gt;</text>
<text x="226.5" y="198.2">2025.09.16</text>
<text x="245.4" y="198.4">&lt;OrgAddr2&gt;</text>
<text x="245.5" y="201.6">&lt;OrgAddr4&gt;</text>
</g>
<g font-size="1.6">
<text x="22.6" y="21.7">LB_TX_+3V3</text>
<text x="37" y="21">1</text>
<text x="43.9" y="21">3</text>
<text x="49.4" y="21">1</text>
<text x="51.6" y="22.8">BD2</text>
<text x="58.1" y="21">2</text>
<text x="67.2" y="23.7" transform="rotate(-90 67.2 23.7)">1</text>
<text x="76.1" y="23.7" transform="rotate(-90 76.1 23.7)">1</text>
<text x="87.1" y="21.7">AMC_+3V3</text>
<text x="37.3" y="29.9">E1</text>
<text x="40.6" y="24" transform="rotate(-90 40.6 24)">2</text>
<text x="51.6" y="24.6">BLM15PD300SN1</text>
<text x="69.3" y="26.3">C5</text>
<text x="69.3" y="28.1">100nF</text>
<text x="78.2" y="26.3">C6</text>
<text x="78.2" y="28.1">100pF</text>
<text x="37.3" y="31.7">NFM21PC474R1C3</text>
<text x="67.2" y="30.6" transform="rotate(-90 67.2 30.6)">2</text>
<text x="76.1" y="30.6" transform="rotate(-90 76.1 30.6)">2</text>
<text x="22.6" y="37.9">LB_TX_+5V0</text>
<text x="37" y="37">1</text>
<text x="40.6" y="40" transform="rotate(-90 40.6 40)">2</text>
<text x="43.9" y="37">3</text>
<text x="49.4" y="37">1</text>
<text x="51.6" y="38.8">BD3</text>
<text x="51.6" y="40.6">BLM15PD300SN1</text>
<text x="58.1" y="37">2</text>
<text x="67.2" y="39.7" transform="rotate(-90 67.2 39.7)">1</text>
<text x="76.1" y="39.7" transform="rotate(-90 76.1 39.7)">1</text>
<text x="87.1" y="37.7">AMC_+5V0</text>
<text x="37.3" y="45.9">E2</text>
<text x="37.3" y="47.7">NFM21PC474R1C3</text>
<text x="67.2" y="46.6" transform="rotate(-90 67.2 46.6)">2</text>
<text x="69.3" y="42.3">C7</text>
<text x="69.3" y="44.1">100nF</text>
<text x="76.1" y="46.6" transform="rotate(-90 76.1 46.6)">2</text>
<text x="78.2" y="42.3">C8</text>
<text x="78.2" y="44.1">100pF</text>
<text x="216.9" y="46.6">B8A_DRV_BIAS</text>
<text x="22.9" y="53.7">LB_TX_-7V2</text>
<text x="37" y="53">1</text>
<text x="43.9" y="53">3</text>
<text x="49.4" y="53">1</text>
<text x="58.1" y="53">2</text>
<text x="87.1" y="53.7">AMC_-7V2</text>
<text x="216.9" y="48.4">B8A_C_BIAS</text>
<text x="216.9" y="50.2">B8A_P_BIAS</text>
<text x="216.9" y="51.9">B8B_DRV_BIAS</text>
<text x="216.9" y="53.7">B8B_C_BIAS</text>
<text x="40.6" y="56" transform="rotate(-90 40.6 56)">2</text>
<text x="51.6" y="54.8">BD4</text>
<text x="51.6" y="56.6">BLM15PD300SN1</text>
<text x="67.2" y="55.7" transform="rotate(-90 67.2 55.7)">1</text>
<text x="69.3" y="58.3">C9</text>
<text x="76.1" y="55.7" transform="rotate(-90 76.1 55.7)">1</text>
<text x="78.2" y="58.3">C10</text>
<text x="216.9" y="55.5">B8B_P_BIAS</text>
<text x="216.9" y="57.3">B20B28A_DRV_BIAS</text>
<text x="216.9" y="59.1">B20B28A_C_BIAS</text>
<text x="37.3" y="61.9">E3</text>
<text x="37.3" y="63.7">NFM21PC474R1C3</text>
<text x="67.2" y="62.6" transform="rotate(-90 67.2 62.6)">2</text>
<text x="69.3" y="60.1">100nF</text>
<text x="76.1" y="62.6" transform="rotate(-90 76.1 62.6)">2</text>
<text x="78.2" y="60.1">100pF</text>
<text x="158.2" y="64.4">AMC_-7V2</text>
<text x="154.3" y="69">1</text>
<text x="161.2" y="69">2</text>
<text x="165.4" y="67.2">C11</text>
<text x="165.4" y="69">100nF</text>
<text x="86.6" y="74">AMC_+3V3</text>
<text x="216.9" y="75.1">B20B28A_P_BIAS</text>
<text x="216.9" y="76.8">B20B28B_DRV_BIAS</text>
<text x="191.5" y="82.9">AMC_+3V3</text>
<text x="216.9" y="78.6">B20B28B_C_BIAS</text>
<text x="216.9" y="80.4">B20B28B_P_BIAS</text>
<text x="79.6" y="85.9" transform="rotate(-90 79.6 85.9)">1</text>
<text x="81.8" y="88.6">R1</text>
<text x="86.7" y="85.9" transform="rotate(-90 86.7 85.9)">1</text>
<text x="88.9" y="88.6">R2</text>
<text x="93.9" y="85.9" transform="rotate(-90 93.9 85.9)">1</text>
<text x="96" y="88.6">R3</text>
<text x="101" y="85.9" transform="rotate(-90 101 85.9)">1</text>
<text x="103.1" y="88.6">R4</text>
<text x="136.5" y="87.7" transform="rotate(-90 136.5 87.7)">65</text>
<text x="138.3" y="87.7" transform="rotate(-90 138.3 87.7)">64</text>
<text x="140.1" y="87.7" transform="rotate(-90 140.1 87.7)">63</text>
<text x="141.9" y="87.7" transform="rotate(-90 141.9 87.7)">62</text>
<text x="143.6" y="87.7" transform="rotate(-90 143.6 87.7)">61</text>
<text x="145.4" y="87.7" transform="rotate(-90 145.4 87.7)">60</text>
<text x="147.2" y="87.7" transform="rotate(-90 147.2 87.7)">59</text>
<text x="149" y="87.7" transform="rotate(-90 149 87.7)">58</text>
<text x="150.8" y="87.7" transform="rotate(-90 150.8 87.7)">57</text>
<text x="152.5" y="87.7" transform="rotate(-90 152.5 87.7)">56</text>
<text x="154.3" y="87.7" transform="rotate(-90 154.3 87.7)">55</text>
<text x="156.1" y="87.7" transform="rotate(-90 156.1 87.7)">54</text>
<text x="157.9" y="87.7" transform="rotate(-90 157.9 87.7)">53</text>
<text x="159.6" y="87.7" transform="rotate(-90 159.6 87.7)">52</text>
<text x="161.4" y="87.7" transform="rotate(-90 161.4 87.7)">51</text>
<text x="163.2" y="87.7" transform="rotate(-90 163.2 87.7)">50</text>
<text x="165" y="87.7" transform="rotate(-90 165 87.7)">49</text>
<text x="193.4" y="89.4" transform="rotate(-90 193.4 89.4)">1</text>
<text x="197" y="89.4" transform="rotate(-90 197 89.4)">1</text>
<text x="79.6" y="94.6" transform="rotate(-90 79.6 94.6)">2</text>
<text x="81.8" y="90.3">10k</text>
<text x="86.7" y="94.6" transform="rotate(-90 86.7 94.6)">2</text>
<text x="88.9" y="90.3">10k</text>
<text x="93.9" y="94.6" transform="rotate(-90 93.9 94.6)">2</text>
<text x="96" y="90.3">10k</text>
<text x="101" y="94.6" transform="rotate(-90 101 94.6)">2</text>
<text x="103.1" y="90.3">10k</text>
<text x="186.7" y="92.1">R7</text>
<text x="186.7" y="93.9">10k</text>
<text x="199.1" y="92.1">R5</text>
<text x="199.1" y="93.9">10k</text>
<text x="36.6" y="99.9">LB_SPI_SSB</text>
<text x="36.6" y="101.7">LB_SPI_CLK</text>
<text x="55.1" y="99.2">R8</text>
<text x="55.1" y="101">R9</text>
<text x="61.9" y="99.2">2</text>
<text x="61.9" y="101">1</text>
<text x="64" y="99.2">100R</text>
<text x="64" y="101">0R</text>
<text x="70.6" y="99.2">1</text>
<text x="70.6" y="101">2</text>
<text x="127.7" y="97.4">1</text>
<text x="127.7" y="99.2">2</text>
<text x="127.7" y="101">3</text>
<text x="175.5" y="101">46</text>
<text x="175.5" y="99.2">47</text>
<text x="175.5" y="97.4">48</text>
<text x="193.4" y="98.1" transform="rotate(-90 193.4 98.1)">2</text>
<text x="197" y="98.1" transform="rotate(-90 197 98.1)">2</text>
<text x="216.9" y="99.9">B8_TX_HS_EN</text>
<text x="216.9" y="101.7">B20B28_TX_HS_EN</text>
<text x="35.7" y="103.5">LB_SPI_MISO</text>
<text x="35.7" y="105.3">LB_SPI_MOSI</text>
<text x="55.1" y="102.8">R6</text>
<text x="55.1" y="104.6">R10</text>
<text x="61.9" y="102.7">1</text>
<text x="61.9" y="104.5">1</text>
<text x="64" y="102.8">100R</text>
<text x="64" y="104.6">100R</text>
<text x="70.6" y="102.7">2</text>
<text x="70.6" y="104.5">2</text>
<text x="72.2" y="107.1">AMC_+3V3</text>
<text x="127.7" y="102.7">4</text>
<text x="127.7" y="104.5">5</text>
<text x="127.7" y="106.3">6</text>
<text x="175.5" y="106.3">43</text>
<text x="175.5" y="104.5">44</text>
<text x="175.5" y="102.7">45</text>
<text x="72.2" y="108.8">AMC_+5V0</text>
<text x="92.1" y="110.8" transform="rotate(-90 92.1 110.8)">1</text>
<text x="94.2" y="113.5">C12</text>
<text x="101" y="110.8" transform="rotate(-90 101 110.8)">1</text>
<text x="103.1" y="113.5">C13</text>
<text x="126.8" y="113.4">10</text>
<text x="127.7" y="108.1">7</text>
<text x="127.7" y="109.9">8</text>
<text x="127.7" y="111.6">9</text>
<text x="175.5" y="113.4">39</text>
<text x="175.5" y="111.6">40</text>
<text x="175.5" y="109.9">41</text>
<text x="175.5" y="108.1">42</text>
<text x="179.6" y="113.5">R13</text>
<text x="181.4" y="111.7">R12</text>
<text x="181.4" y="109.9">R11</text>
<text x="186.3" y="111.6">2</text>
<text x="186.3" y="109.9">2</text>
<text x="186.3" y="113.4">2</text>
<text x="188.5" y="111.7">100R</text>
<text x="188.5" y="109.9">100R</text>
<text x="188.5" y="113.5">100R</text>
<text x="195" y="111.6">1</text>
<text x="195" y="109.9">1</text>
<text x="195" y="113.4">1</text>
<text x="216.9" y="112.4">B8_PG</text>
<text x="216.9" y="110.6">B20B28_PG</text>
<text x="92.1" y="117.7" transform="rotate(-90 92.1 117.7)">2</text>
<text x="94.2" y="115.2">100nF</text>
<text x="101" y="117.7" transform="rotate(-90 101 117.7)">2</text>
<text x="103.1" y="115.2">100nF</text>
<text x="126.8" y="115.2">11</text>
<text x="126.8" y="117">12</text>
<text x="126.8" y="118.7">13</text>
<text x="175.5" y="118.7">36</text>
<text x="175.5" y="117">37</text>
<text x="175.5" y="115.2">38</text>
<text x="179.6" y="117">R15</text>
<text x="179.6" y="118.8">R16</text>
<text x="179.6" y="115.2">R14</text>
<text x="186.3" y="117">2</text>
<text x="186.3" y="118.7">2</text>
<text x="186.3" y="115.2">2</text>
<text x="188.5" y="117">100R</text>
<text x="188.5" y="118.8">100R</text>
<text x="188.5" y="115.2">100R</text>
<text x="195" y="117">1</text>
<text x="195" y="118.7">1</text>
<text x="195" y="115.2">1</text>
<text x="216.9" y="114.2">B8B20B28_AB_OBS_DET_OUT</text>
<text x="216.9" y="115.9">B8A_TX_TEMP</text>
<text x="216.9" y="117.7">B8B_TX_TEMP</text>
<text x="216.9" y="119.5">B20B28A_TX_TEMP</text>
<text x="126.8" y="120.5">14</text>
<text x="126.8" y="122.3">15</text>
<text x="126.8" y="124.1">16</text>
<text x="175.5" y="124.1">33</text>
<text x="175.5" y="122.3">34</text>
<text x="175.5" y="120.5">35</text>
<text x="179.6" y="124.1">R19</text>
<text x="179.6" y="120.6">R17</text>
<text x="179.6" y="122.3">R18</text>
<text x="186.3" y="124.1">2</text>
<text x="186.3" y="120.5">2</text>
<text x="186.3" y="122.3">2</text>
<text x="188.5" y="124.1">100R</text>
<text x="188.5" y="120.6">100R</text>
<text x="188.5" y="122.3">100R</text>
<text x="195" y="124.1">1</text>
<text x="195" y="120.5">1</text>
<text x="195" y="122.3">1</text>
<text x="216.9" y="121.3">B20B28B_TX_TEMP</text>
<text x="216.9" y="123.1">B8_CURRENT_SENSOR</text>
<text x="216.9" y="124.8">B20B28_CURRENT_SENSOR</text>
<text x="138.3" y="136.4" transform="rotate(-90 138.3 136.4)">17</text>
<text x="140.1" y="136.4" transform="rotate(-90 140.1 136.4)">18</text>
<text x="141.9" y="136.4" transform="rotate(-90 141.9 136.4)">19</text>
<text x="143.6" y="136.4" transform="rotate(-90 143.6 136.4)">20</text>
<text x="145.4" y="136.4" transform="rotate(-90 145.4 136.4)">21</text>
<text x="147.2" y="136.4" transform="rotate(-90 147.2 136.4)">22</text>
<text x="149" y="136.4" transform="rotate(-90 149 136.4)">23</text>
<text x="150.8" y="136.4" transform="rotate(-90 150.8 136.4)">24</text>
<text x="152.5" y="136.4" transform="rotate(-90 152.5 136.4)">25</text>
<text x="154.3" y="136.4" transform="rotate(-90 154.3 136.4)">26</text>
<text x="156.1" y="136.4" transform="rotate(-90 156.1 136.4)">27</text>
<text x="157.9" y="136.4" transform="rotate(-90 157.9 136.4)">28</text>
<text x="159.6" y="136.4" transform="rotate(-90 159.6 136.4)">29</text>
<text x="161.4" y="136.4" transform="rotate(-90 161.4 136.4)">30</text>
<text x="163.2" y="136.4" transform="rotate(-90 163.2 136.4)">31</text>
<text x="165" y="136.4" transform="rotate(-90 165 136.4)">32</text>
<text x="174.2" y="134.8">U5</text>
<text x="174.2" y="136.6">[AMC]AMC7924</text>
<text x="216.9" y="140.8">+DC_IN_B8_MON</text>
<text x="216.9" y="142.8">+DC_IN_B20B28_MON</text>
<text x="152.6" y="145.4">1</text>
<text x="156.5" y="149">C14</text>
<text x="159.5" y="145.4">2</text>
<text x="147" y="154.3">AMC_+5V0</text>
<text x="156.5" y="150.8">100nF</text>
<text x="216.9" y="160.4">B28B_RX_VA_CTRL</text>
<text x="216.9" y="162.2">B28A_RX_VA_CTRL</text>
<text x="216.9" y="164">B8B20B_RX_VA_CTRL</text>
<text x="216.9" y="165.7">B8B20A_RX_VA_CTRL</text>
<text x="216.9" y="167.5">B20B28B_TX_VA_CTRL</text>
<text x="216.9" y="169.3">B20B28A_TX_VA_CTRL</text>
<text x="216.9" y="171.1">B8B_TX_VA_CTRL</text>
<text x="216.9" y="172.8">B8A_TX_VA_CTRL</text>
</g>
<g font-size="1.6" fill="#ff8000">
<text x="51.6" y="26.3">BD1005</text>
<text x="69.3" y="29.9">C0402</text>
<text x="78.2" y="29.9">C0402</text>
<text x="37.3" y="33.4">NFM21PC</text>
<text x="51.6" y="42.3">BD1005</text>
<text x="69.3" y="45.9">C0402</text>
<text x="78.2" y="45.9">C0402</text>
<text x="37.3" y="49.4">NFM21PC</text>
<text x="51.6" y="58.3">BD1005</text>
<text x="37.3" y="65.4">NFM21PC</text>
<text x="69.3" y="61.9">C0402</text>
<text x="78.2" y="61.9">C0402</text>
<text x="165.4" y="70.8">C0402</text>
<text x="81.8" y="92.1">R0402</text>
<text x="88.9" y="92.1">R0402</text>
<text x="96" y="92.1">R0402</text>
<text x="103.1" y="92.1">R0402</text>
<text x="186.7" y="95.7">R0402</text>
<text x="199.1" y="95.7">R0402</text>
<text x="72.9" y="99.2">R0402</text>
<text x="72.9" y="101">R0402</text>
<text x="72.9" y="102.8">R0402</text>
<text x="72.9" y="104.6">R0402</text>
<text x="197.4" y="111.7">R0402</text>
<text x="197.4" y="109.9">R0402</text>
<text x="197.4" y="113.5">R0402</text>
<text x="94.2" y="117">C0402</text>
<text x="103.1" y="117">C0402</text>
<text x="197.4" y="117">R0402</text>
<text x="197.4" y="118.8">R0402</text>
<text x="197.4" y="115.2">R0402</text>
<text x="197.4" y="124.1">R0402</text>
<text x="197.4" y="120.6">R0402</text>
<text x="197.4" y="122.3">R0402</text>
<text x="174.2" y="138.3">AMC7948_TQFP64</text>
<text x="156.5" y="152.6">C0402</text>
</g>
<g font-size="1.6" fill="#00c">
<text x="137.7" y="94.7" transform="rotate(-90 137.7 94.7)">T-PAD</text>
<text x="151.9" y="94.4" transform="rotate(-90 151.9 94.4)">VCCA</text>
<text x="153.7" y="94.2" transform="rotate(-90 153.7 94.2)">VSSA</text>
<text x="130.7" y="98.5">DAC_A0</text>
<text x="130.7" y="100.3">CS</text>
<text x="139.4" y="96.1" transform="rotate(-90 139.4 96.1)">DAC_A1</text>
<text x="141.2" y="96.1" transform="rotate(-90 141.2 96.1)">DAC_A2</text>
<text x="143" y="96.1" transform="rotate(-90 143 96.1)">DAC_A3</text>
<text x="144.8" y="96.1" transform="rotate(-90 144.8 96.1)">DAC_A4</text>
<text x="146.6" y="96.1" transform="rotate(-90 146.6 96.1)">DAC_A5</text>
<text x="148.3" y="96.1" transform="rotate(-90 148.3 96.1)">DAC_A6</text>
<text x="150.1" y="96.1" transform="rotate(-90 150.1 96.1)">DAC_A7</text>
<text x="155.5" y="96.1" transform="rotate(-90 155.5 96.1)">DAC_A8</text>
<text x="157.2" y="96.1" transform="rotate(-90 157.2 96.1)">DAC_A9</text>
<text x="159" y="97" transform="rotate(-90 159 97)">DAC_A10</text>
<text x="160.8" y="97" transform="rotate(-90 160.8 97)">DAC_A11</text>
<text x="162.6" y="97" transform="rotate(-90 162.6 97)">DAC_A12</text>
<text x="164.3" y="97" transform="rotate(-90 164.3 97)">DAC_A13</text>
<text x="166.1" y="97" transform="rotate(-90 166.1 97)">DAC_A14</text>
<text x="166.3" y="98.5">DAC_A15</text>
<text x="168.5" y="100.3">FLEX0</text>
<text x="130.7" y="102.1">SCLK</text>
<text x="130.7" y="103.8">SDO</text>
<text x="130.7" y="105.6">SDI</text>
<text x="130.7" y="107.4">VIO</text>
<text x="168.5" y="107.4">FLEX4</text>
<text x="168.5" y="105.6">FLEX3</text>
<text x="168.5" y="103.8">FLEX2</text>
<text x="168.5" y="102.1">FLEX1</text>
<text x="130.7" y="109.2">VDD</text>
<text x="130.7" y="111">DAC_B0</text>
<text x="130.7" y="112.7">DAC_B1</text>
<text x="168.5" y="109.2">FLEX5</text>
<text x="169.1" y="112.7">ADC1</text>
<text x="169.1" y="111">ADC0</text>
<text x="130.7" y="114.5">DAC_B2</text>
<text x="130.7" y="116.3">DAC_B3</text>
<text x="130.7" y="118.1">DAC_B4</text>
<text x="130.7" y="119.8">DAC_B5</text>
<text x="169.1" y="119.8">ADC5</text>
<text x="169.1" y="118.1">ADC4</text>
<text x="169.1" y="116.3">ADC3</text>
<text x="169.1" y="114.5">ADC2</text>
<text x="130.7" y="121.6">DAC_B6</text>
<text x="130.7" y="123.4">DAC_B7</text>
<text x="130.7" y="125.2">ADC23</text>
<text x="169.1" y="125.2">ADC8</text>
<text x="169.1" y="123.4">ADC7</text>
<text x="169.1" y="121.6">ADC6</text>
<text x="139.4" y="132.5" transform="rotate(-90 139.4 132.5)">ADC22</text>
<text x="141.2" y="132.5" transform="rotate(-90 141.2 132.5)">ADC21</text>
<text x="143" y="132.5" transform="rotate(-90 143 132.5)">ADC20</text>
<text x="144.8" y="132.5" transform="rotate(-90 144.8 132.5)">ADC19</text>
<text x="146.6" y="132.5" transform="rotate(-90 146.6 132.5)">ADC18</text>
<text x="148.3" y="132.5" transform="rotate(-90 148.3 132.5)">ADC17</text>
<text x="150.1" y="132.5" transform="rotate(-90 150.1 132.5)">ADC16</text>
<text x="151.9" y="132.5" transform="rotate(-90 151.9 132.5)">VCCB</text>
<text x="153.7" y="132.5" transform="rotate(-90 153.7 132.5)">VSSB</text>
<text x="155.5" y="132.5" transform="rotate(-90 155.5 132.5)">ADC15</text>
<text x="157.2" y="132.5" transform="rotate(-90 157.2 132.5)">ADC14</text>
<text x="159" y="132.5" transform="rotate(-90 159 132.5)">ADC13</text>
<text x="160.8" y="132.5" transform="rotate(-90 160.8 132.5)">ADC12</text>
<text x="162.6" y="132.5" transform="rotate(-90 162.6 132.5)">ADC11</text>
<text x="164.3" y="132.5" transform="rotate(-90 164.3 132.5)">ADC10</text>
<text x="166.1" y="132.5" transform="rotate(-90 166.1 132.5)">ADC9</text>
</g>
<g font-size="1.6" fill="#00f">
<text x="213.4" y="138.3">Normal +1.99Vdc@+40Vdc(1/20)</text>
<text x="213.4" y="145.5">Normal +1.99Vdc@+40Vdc(1/20)</text>
</g>
<g font-size="1.3">
<text x="30.8" y="1.3">5</text>
<text x="88.8" y="1.3">4</text>
<text x="146.9" y="1.3">3</text>
<text x="205" y="1.3">2</text>
<text x="263.1" y="1.3">1</text>
<text x=".5" y="28.4">D</text>
<text x="292.6" y="28.4">D</text>
<text x=".5" y="79.5">C</text>
<text x="292.6" y="79.5">C</text>
<text x=".5" y="130.6">B</text>
<text x="292.6" y="130.6">B</text>
<text x=".5" y="181.7">A</text>
<text x="292.6" y="181.7">A</text>
<text x="30.8" y="207.4">5</text>
<text x="88.8" y="207.4">4</text>
<text x="146.9" y="207.4">3</text>
<text x="205" y="207.4">2</text>
<text x="263.1" y="207.4">1</text>
</g>
</svg>
